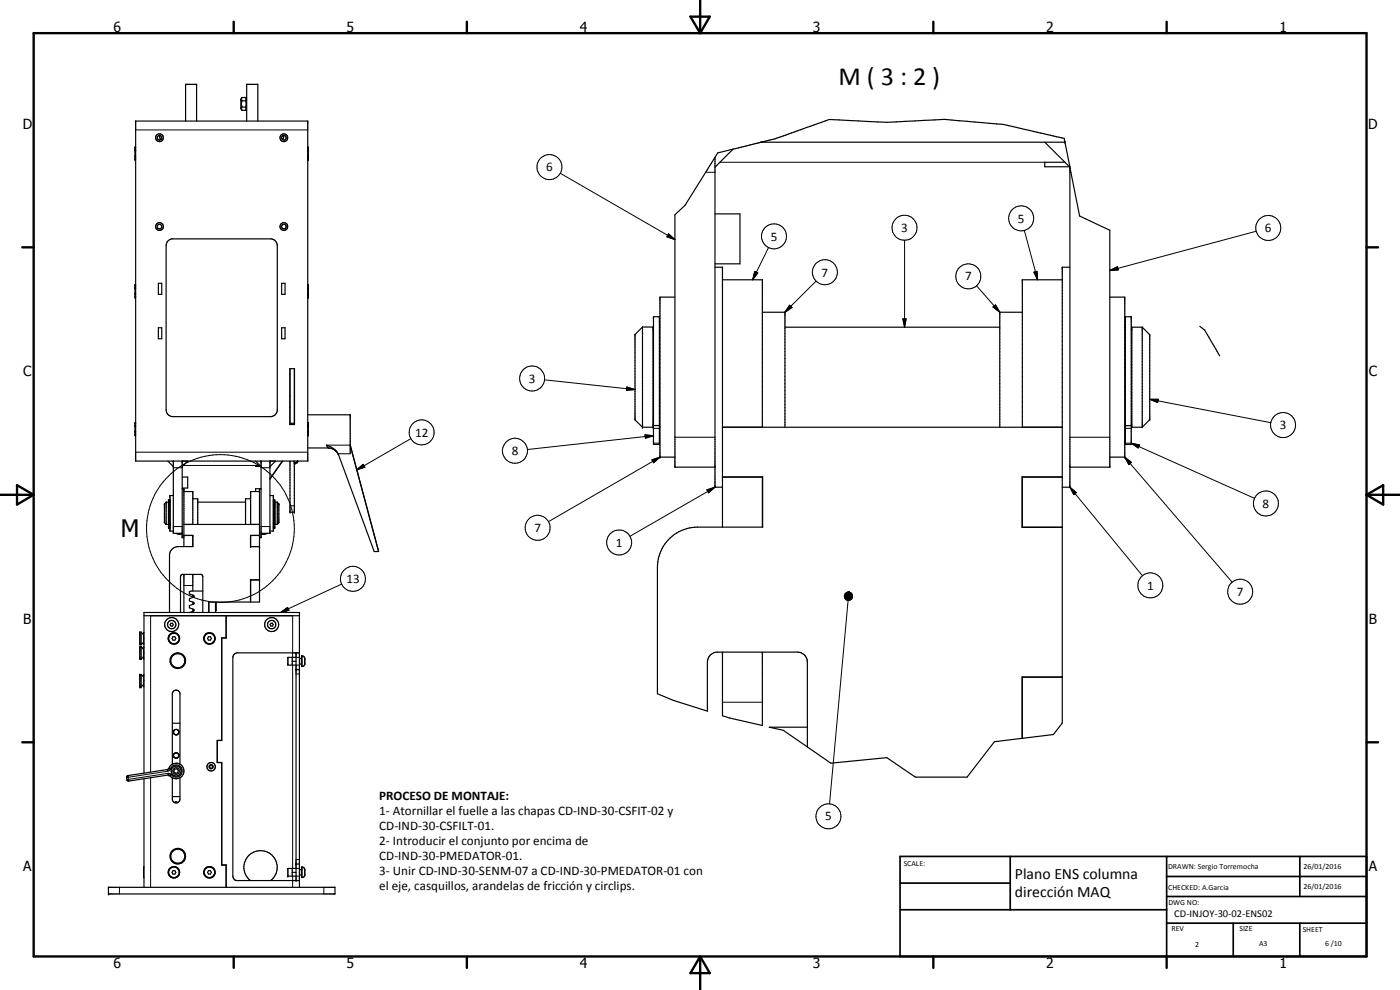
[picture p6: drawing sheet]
<svg xmlns="http://www.w3.org/2000/svg" width="420mm" height="297mm" viewBox="0 0 420 297" stroke-linecap="round" stroke-linejoin="round" font-family="sans-serif">
<g fill="none" stroke="#000" stroke-width=".35">
<path d="M40.7 36.3h51.7v102h-51.7zM55.7 36.3v-11h3.3v11M72.6 29.3l-.3 .4v2.9l.3 .5M72.6 30.2l-.1 .7 .1 1.2M72.6 29.3l-.1 .3 .1 .6M72.6 32.1l-.1 .4 .1 .6M72.6 29.3h1.1M72.6 30.2h1.1M72.6 32.1h1.1M72.6 33.1h1.1M73.7 29.3l.2 .3-.2 .6M73.7 30.2l.2 .7-.2 1.2"/>
<path d="M73.7 32.1l.2 .4-.2 .6M73.7 29.3l.3 .4M74 36.3v-11h3.4v11M74 32.6l-.3 .5M40.5 46.7l.2 .1M40.5 44.9h.1M40.5 45.3h.2M40.6 44.2v3.6M40.6 45l.1 .1M40.6 44.2l.1 .1M40.7 46.9l-.2 .2M40.7 47.7l-.1 .1"/>
<path d="M48 40.6v.7l.3 .5M85.1 40.6v.7l-.4 .5M92.4 44.3l.1-.1v3.6l-.1-.1M92.4 46.8h.1M92.4 46.9v.1M92.4 45v.2M92.4 46.8v.2M92.4 47l.1 .1M92.4 45.2l.1 .1M92.4 45v.1M92.4 45.2v.1M92.5 46.7l-.1 .1"/>
<path d="M92.5 44.9l-.1 .1M214.6 47.2l-9 14.4-3 2.8v75.8h12M214.6 47.2v99h2.2M220 44.7l-5.4 5.5M220 44.7l-4.6 1.2-.8 1.3M228.5 42.7l.2-.1a109.8 109.8 0 0 0 15.6-5.1l4.6-1.6 5.8 .3a158.7 158.7 0 0 0 25.7-.2l3-.2 9.1 .8a72.5 72.5 0 0 1 17.6 2.8l9.3 2.1 .2 1.2M313.6 42.7l7.5 7.5M319.6 48.7h-6v1.3h7.4M319.6 42.7h-91.2l-8.4 2M319.6 42.7l1.5 7.3M321.1 50l2.9 14.8 9.1 4.3v71.1h-12M321.1 50v96.2h-2.3"/>
<path d="M50.3 72.4l1.2-.7h30.1a2.2 2.2 0 0 1 1.6 2v49.3a2.09 2.09 0 0 1-2 2h-29.4a2 2 0 0 1-1.9-2v-49.3zM214.6 64.2h7.5v15h-7.5M40.5 88.1h.1M40.5 88.4h.1M40.5 86.6h.1M40.5 86.2h.1M40.6 85.5v3.7M40.6 86.5l.1 .1M40.6 86.3l.1 .1M40.6 85.5l.1 .1M40.7 88.1h-.1M40.7 89l-.1 .2"/>
<path d="M40.7 88.3h-.1M47.5 85h1v3.3h-1zM47.5 98.3h1v3.3h-1zM84.5 85h1v3.3h-1zM84.5 98.3h1v3.3h-1zM92.4 85.6l.1-.1v3.7l-.1-.2M92.4 88.1h.1M92.4 88.3h.1M92.4 86.3v.2M92.4 88.1v.2M92.4 88.3l.1 .1M92.4 86.5l.1 .1"/>
<path d="M92.4 86.3v.1M92.4 86.5v.1M92.5 88.1h-.1M92.5 86.2l-.1 .1M192.8 98.1h3.2v30.1h-3.2M192.8 98.1v30.1M192.8 98.1l-2.2 2.3v25.6l2.2 2.2M196 98.9h.1M196.1 95h1.8v38.3h-1.8zM197.9 98.2h.2M202.6 89.2h-4.5v48h4.5M214.6 80.2h2.2v78"/>
<path d="M216.8 83.9h12v44.3M228.8 93.7h6.8v34.5M235.6 98.2h64.4M306.8 93.7h-6.8v34.5M318.8 83.9h-12v44.3M321.1 80.2h-2.3v136.8l-2.7 3.4-9.3 1.1v-18.4M333.1 89.2h4.5v48h-4.5M337.6 98.2h.1M337.7 95h1.8v38.3h-1.8zM339.5 98.9h.2M342.8 98.2h-3.1v30h3.1M342.8 98.2l2.2 2.2v25.5l-2.2 2.3"/>
<path d="M342.8 98.2v30M360.1 97.9l1.5 1.2 4.4 7.7M87 110.6h1.4v16.8h-1.4zM87 118.9h.1M87 112.2h.1M87 110.6v16.8M88.3 110.6v16.8M40.5 127.6l.2 .2M40.5 129.8h.1M40.5 129.4h.2M40.6 126.9v3.6M40.6 126.9l.1 .1"/>
<path d="M40.7 127.9h-.2M40.7 130.3l-.1 .2M40.7 129.6l-.1 .1M50.4 138.3l1.6 1.7M52 138.3v21.7h2.7M54.7 138.3v23h.5M56.3 138.3l-1.6 1.7M76.7 138.3l1.6 1.7M78 139.7h-1.3v.3h1.6M78.3 138.3v23h-.4M81 138.3v21.7h-2.7M82.7 138.3l-1.7 1.7"/>
<path d="M84.7 138.3l-3.7 5.3M84.8 138.3l-3.8 5.5M87 122.2h.1M87 138.3v15.4h1.3v-15.4M87 127h1.3M88.3 124.3l.1 .1M88.3 126h.1M88.7 139l-.4 .3M88.7 138.9v.1M88.8 138.9h.1M89.1 138.6h.1M89.1 138.6l-.4 .3"/>
<path d="M89.2 138.5l-.1 .1M89.2 138.5h.1M89.3 138.4l-.1 .1M89.3 138.3v.1M92.4 134.4l6.9 .1 1 .4 .9 .8M92.4 124.5h12.7v11.6M92.4 127l.1-.1v3.6l-.1-.2M92.4 127.9h.1M92.4 129.4v.1M92.4 129.6v.1M92.4 127.6v.3M92.4 129.5v.2"/>
<path d="M92.4 129.7l.1 .1M92.4 127.6v.2M92.5 129.4l-.1 .1M92.5 127.6h-.1M97.9 133.6l1.6 .6 1.3 1M100.7 135.3l.4 .3M101.1 135.6l.4 .6M101.2 135.7l.3 .4M101.5 136.1l10.8 29.4h1.3M101.5 136.2v.1M105.1 133.5l8.5 32M196 127.4h.1"/>
<path d="M196.1 127.7h1.8M197.9 128.2h.2M216.8 128.2h102M337.6 128.2h.1M337.7 127.7h1.8M339.5 127.4h.2M49.9 157.4h.7M49.9 150.7v6.7M49.9 150.7l-.6 .5v5.6l.6 .6M49.9 150.7h.7M50.6 157.2h.4M51 150h-.4v8.5h.4"/>
<path d="M52 148.7h-1v10.6h1M54.7 146.7h.5v17.3M54.7 143.1h1.6v3.3h-1.6M55.2 157.4h22.7M55.2 147.5h2.7v9.9M57.9 149.6h1.4v7.8M59.3 150.7h14.4M75.2 149.6h-1.5v7.8M77.9 147.5h-2.7v9.9M78.3 146.7h-.4v33.9h-15.3v3.2M78.3 146.6h-1.6v.9M81 148.7h1v10.6h-1"/>
<path d="M82 157.4h.1M82 150.7h.1M82.1 157.2h.4M82.1 150h.4v8.5h-.4zM82.5 157.1h.1M82.5 150.8h.1M83.2 150.7h-.7v6.7h.7M83.2 150.7v6.7M83.2 150.7l.5 .5v5.6l-.5 .6M216.8 143.2h12M216.8 143.1h12.1v15.1h-19.6a12.1 12.1 0 0 0-12 12v38l4.8 1.9 10.2 3.3v-14.7a3 3 0 0 1 3-3h24a3 3 0 0 1 3 3v25.4M228.8 143.1v15.1"/>
<path d="M306.8 143.2h12M306.8 158.2h12M306.8 143.1v15.1M318.8 143.1h-12.1v15.1h12.1M52.9 160l.6 .3h1.2M55.2 160.7h2.7v3.3h-4.7l-1.4 .6-.8 1.3-.1 17.9M55.2 172.3v11.5M57.9 172.3v5M57.9 178.6v.6M60.9 177.3l-4.1 .2v.7l1.4 .5-.2 .5-1.2 .4v.7l1.4 .5-.1 .4-1.3 .5v.7l1.2 .4 .2 .5-1.2 .5M77.9 174h-2.7v6.6M77.9 160.7h-2.7v3.3h2.7"/>
<path d="M80.1 160l-.8 .3h-1M113.6 165.3v.2M42.3 189.7h-.4v3.8h.4M42.3 194h-.4v3.8h.4M42.3 189.7v3.8M42.3 194v3.8M42.3 189.7l.8 .7M42.3 194l.8 .8M43.1 195.9h.1M43.1 191.6h.1M43.1 192.7l-.8 .8M43.1 197l-.8 .8"/>
<path d="M43.2 184.7h46.7M43.2 189.9l-.1-.2v3.7l.1-.1M43.2 194.2l-.1-.1v3.6l.1-.1M51.3 187h.5l.2 .4-.2 .4h-.5l-.3-.4zM51.9 191.1h.6l.3 .5-.3 .5h-.6l-.3-.5zM54.2 183.8v-10.8l.5-.7h5.7l.4 .4 .1 11.1M57.9 180.6v.8M57.9 182.8v.6M62.6 191.1h.5l.3 .5-.3 .5h-.5l-.3-.5zM64.7 180.6v3.2M64.8 180.6v2.6h-.1M67.8 184.7v6.7"/>
<path d="M67.9 184.7v6.7h-1.4v30.8h-1.3v6.6h1.3M81.3 187h.5l.2 .4-.2 .4h-.5l-.2-.4zM87.7 197.2v2.4M87.7 198.4h1.1M88.8 195.9v68.3M88.8 197.2h-2.4v2.4h2.4M89.9 195.9h-18.7l-.7 .2-.6 1.1v65.9l.6 .9 .4 .2h19M89.9 199.2l.6 .1M89.9 197.6h.6M90.5 196.8l.7 .2 .3 .6-.1 1.8-.4 .5-.4 .1zM90.5 197.5v.1M216.8 195.7v19.1l12 2.9v-22"/>
<path d="M42.3 202.4h-.4v3.7h.4M42.3 202.4v3.7M42.3 202.4l.8 .7M43.1 204.2h.1M43.1 205.4l-.8 .7M43.2 202.5l-.1-.1v3.6l.1-.1M51.7 217h2.3M52.4 218.9a.82 .82 0 0 0-.3 1.2 .82 .82 0 0 0 1.1 .3M52.8 218.9h-.2M53.2 218.9l.3 .3M53.3 218.9a.81 .81 0 0 0-1.2 .5 .81 .81 0 0 0 .7 1.1M53.3 218.9l.3 .3"/>
<path d="M53.5 219.2l.1 .3M53.6 219.5v.4M53.7 219.5v.4M53.7 219.9l-.2 .2M88.8 200.9h1.1M306.8 203.2h12M318.8 203.1h-12.1v18.4l-8.3 1-8.2 10.7h-15.5l-8.6-5.9-16.8 1.7-14.2-9.9-4.2-.9h11.4M43.2 231.9v-48.1h46.7v82.4M43.2 233.7v32.5M51.7 229.3v-21.4a1.18 1.18 0 0 1 1.2-.8 1.18 1.18 0 0 1 1.1 .8v21.4M51.7 233.3v6.7l.7 .8M51.7 239h2.3"/>
<path d="M52.1 226.9l.2 .3M52.1 226.4v.5M52.3 227.2l.2 .2M52.3 226.1l-.2 .3M52.4 230.8l.7-.1 .4 .5-.2 .7-.7 .1-.5-.6zM52.4 227.4l.5 .1M52.4 226h.9M52.5 227.4l.4 .1M52.5 226l-.2 .1M52.5 226h.8M53.1 227.4l-.2 .1M53.3 226l.4 .6"/>
<path d="M53.3 226l.3 .2M53.3 227.3l-.2 .2M53.5 220.1l-.3 .3M53.6 220.1l-.3 .3M53.7 226.4l-.1 .7-.3 .3M53.7 226.7l-.2 .5M54 233.3v6.7l-.6 .8h-1M54 229.3a2.32 2.32 0 0 1 0 4M54 229.3a2.51 2.51 0 0 0-3.5 1.5l-12.1 1.9-.4 .4 .1 .8 .1 .3 .4 .2 12.2-1.8a2.52 2.52 0 0 0 3.2 .7M62.9 229.8l.5-.2 .4 .2v.5l-.4 .2-.5-.2zM65.2 228.8h1.3v30.8h1.3v6.6M52.6 240.7l-.2 .1"/>
<path d="M52.9 240.7l.4 .1M52.9 240.7h-.3M66.5 259.5h1.4v6.7M88.8 259.2h1.1M32.5 266.2h68v2h-68zM43.2 260.1v3.2M51.9 261.2h.6l.3 .5-.3 .6h-.6l-.3-.6zM62.6 261.2h.5l.3 .5-.3 .6h-.5l-.3-.6zM75.2 264.2a5 5 0 0 1-.7-7.3 5 5 0 0 1 7.4 0 5 5 0 0 1-.7 7.3M87.7 260.6v2.3M87.7 261.7h1.1M88.8 260.6h-2.4v2.3h2.4"/>
<path d="M89.9 262.6h.6M89.9 260.9h.6M90.5 260.1l.7 .3 .3 .5-.1 1.8-.8 .6zM90.5 260.9h.1"/>
<circle cx="47.9" cy="41.3" r="1.18"/>
<circle cx="47.9" cy="41.3" r=".69"/>
<circle cx="85.2" cy="41.3" r="1.18"/>
<circle cx="85.2" cy="41.3" r=".71"/>
<circle cx="47.8" cy="68" r="1.16"/>
<circle cx="47.9" cy="68" r=".69"/>
<circle cx="85.2" cy="68" r="1.15"/>
<circle cx="85.2" cy="68" r=".71"/>
<circle cx="51.5" cy="187.4" r="1.26"/>
<circle cx="51.6" cy="187.4" r="2.1"/>
<circle cx="52.2" cy="191.6" r="1.74"/>
<circle cx="52.2" cy="191.6" r="1.57"/>
<circle cx="53.4" cy="198.2" r="2.34"/>
<circle cx="53.4" cy="198.2" r="2.14"/>
<circle cx="62.8" cy="191.6" r="1.74"/>
<circle cx="62.9" cy="191.6" r="1.57"/>
<circle cx="81.5" cy="187.4" r="1.25"/>
<circle cx="81.5" cy="187.4" r="2.1"/>
<circle cx="52.9" cy="231.3" r="1.5"/>
<circle cx="63.4" cy="230.1" r="1.26"/>
<circle cx="53.3" cy="256.9" r="2.12"/>
<circle cx="53.4" cy="256.9" r="2.34"/>
<circle cx="52.2" cy="261.7" r="1.73"/>
<circle cx="52.2" cy="261.7" r="1.58"/>
<circle cx="62.9" cy="261.7" r="1.72"/>
<circle cx="62.9" cy="261.7" r="1.58"/>
</g>
<g fill="#000">
<circle cx="55.7" cy="25.3" r=".18"/>
<circle cx="59" cy="25.3" r=".18"/>
<circle cx="72.3" cy="29.7" r=".18"/>
<circle cx="40.5" cy="47.8" r=".18"/>
<circle cx="40.5" cy="44.2" r=".18"/>
<circle cx="40.6" cy="47.8" r=".18"/>
<circle cx="40.6" cy="44.2" r=".18"/>
<circle cx="92.4" cy="44.2" r=".18"/>
<circle cx="92.4" cy="47.8" r=".18"/>
<circle cx="92.5" cy="44.2" r=".18"/>
<circle cx="92.5" cy="45.3" r=".18"/>
<circle cx="92.5" cy="47.1" r=".18"/>
<circle cx="92.5" cy="44.9" r=".18"/>
<circle cx="92.5" cy="47.8" r=".18"/>
<circle cx="92.5" cy="46.7" r=".18"/>
<circle cx="319.6" cy="42.7" r=".18"/>
<circle cx="40.5" cy="89.2" r=".18"/>
<circle cx="40.5" cy="85.5" r=".18"/>
<circle cx="40.6" cy="85.5" r=".18"/>
<circle cx="40.6" cy="89.2" r=".18"/>
<circle cx="92.4" cy="89.2" r=".18"/>
<circle cx="92.4" cy="85.5" r=".18"/>
<circle cx="92.5" cy="89.2" r=".18"/>
<circle cx="92.5" cy="86.2" r=".18"/>
<circle cx="92.5" cy="86.6" r=".18"/>
<circle cx="92.5" cy="85.5" r=".18"/>
<circle cx="92.5" cy="88.4" r=".18"/>
<circle cx="92.5" cy="88.1" r=".18"/>
<circle cx="196.1" cy="95" r=".18"/>
<circle cx="197.9" cy="95" r=".18"/>
<circle cx="216.8" cy="80.2" r=".18"/>
<circle cx="228.8" cy="83.9" r=".18"/>
<circle cx="306.8" cy="83.9" r=".18"/>
<circle cx="318.8" cy="80.2" r=".18"/>
<circle cx="337.7" cy="95" r=".18"/>
<circle cx="339.5" cy="95" r=".18"/>
<circle cx="40.5" cy="130.5" r=".18"/>
<circle cx="40.5" cy="126.9" r=".18"/>
<circle cx="40.6" cy="126.9" r=".18"/>
<circle cx="40.6" cy="130.5" r=".18"/>
<circle cx="52" cy="138.3" r=".18"/>
<circle cx="54.7" cy="138.3" r=".18"/>
<circle cx="78.3" cy="138.3" r=".18"/>
<circle cx="81" cy="138.3" r=".18"/>
<circle cx="88.3" cy="138.3" r=".18"/>
<circle cx="89.1" cy="138.6" r=".18"/>
<circle cx="89.2" cy="138.5" r=".18"/>
<circle cx="89.2" cy="138.4" r=".18"/>
<circle cx="89.3" cy="138.4" r=".18"/>
<circle cx="89.4" cy="138.3" r=".18"/>
<circle cx="92.4" cy="130.5" r=".18"/>
<circle cx="92.4" cy="126.9" r=".18"/>
<circle cx="92.5" cy="130.5" r=".18"/>
<circle cx="92.5" cy="129.4" r=".18"/>
<circle cx="92.5" cy="127.6" r=".18"/>
<circle cx="92.5" cy="129.8" r=".18"/>
<circle cx="92.5" cy="126.9" r=".18"/>
<circle cx="92.5" cy="127.9" r=".18"/>
<circle cx="105.1" cy="124.5" r=".18"/>
<circle cx="192.8" cy="128.2" r=".18"/>
<circle cx="196" cy="128.2" r=".18"/>
<circle cx="198.1" cy="137.2" r=".18"/>
<circle cx="337.6" cy="137.2" r=".18"/>
<circle cx="345" cy="125.9" r=".18"/>
<circle cx="49.3" cy="151.2" r=".18"/>
<circle cx="49.9" cy="150.7" r=".18"/>
<circle cx="50.6" cy="150.8" r=".18"/>
<circle cx="50.6" cy="150.7" r=".18"/>
<circle cx="50.6" cy="150" r=".18"/>
<circle cx="50.6" cy="157.1" r=".18"/>
<circle cx="51" cy="150.7" r=".18"/>
<circle cx="51" cy="150" r=".18"/>
<circle cx="51" cy="157.4" r=".18"/>
<circle cx="55.2" cy="146.7" r=".18"/>
<circle cx="77.9" cy="146.7" r=".18"/>
<circle cx="82.1" cy="150" r=".18"/>
<circle cx="82.5" cy="150" r=".18"/>
<circle cx="83.7" cy="151.2" r=".18"/>
<circle cx="87" cy="153.7" r=".18"/>
<circle cx="88.3" cy="153.7" r=".18"/>
<circle cx="55.2" cy="160.7" r=".18"/>
<circle cx="57.9" cy="160.7" r=".18"/>
<circle cx="75.2" cy="164" r=".18"/>
<circle cx="75.2" cy="174" r=".18"/>
<circle cx="75.2" cy="160.7" r=".18"/>
<circle cx="77.9" cy="160.7" r=".18"/>
<circle cx="77.9" cy="174" r=".18"/>
<circle cx="77.9" cy="164" r=".18"/>
<circle cx="91.5" cy="197.6" r=".18"/>
<circle cx="91.5" cy="199.2" r=".18"/>
<circle cx="41.9" cy="206.1" r=".18"/>
<circle cx="41.9" cy="202.4" r=".18"/>
<circle cx="42.3" cy="206.1" r=".18"/>
<circle cx="42.3" cy="202.4" r=".18"/>
<circle cx="88.8" cy="200.9" r=".18"/>
<circle cx="89.9" cy="200.9" r=".18"/>
<circle cx="88.8" cy="259.2" r=".18"/>
<circle cx="89.9" cy="259.2" r=".18"/>
<circle cx="32.5" cy="268.2" r=".18"/>
<circle cx="32.5" cy="266.2" r=".18"/>
<circle cx="86.4" cy="262.9" r=".18"/>
<circle cx="88.8" cy="264.2" r=".18"/>
<circle cx="89.9" cy="264.2" r=".18"/>
<circle cx="90.5" cy="260.9" r=".18"/>
<circle cx="91.5" cy="262.5" r=".18"/>
</g>
<g fill="none" stroke="#000" stroke-width=".3">
<path d="M40.7 39h51.7M168.1 52l34.5 19.9M211.8 51.7h2.8M216.1 48.7h97.5M321.1 51.7h.3M200.6 70.2l2 1.7-2.5-.9zM230.7 74.3l-4.8 9.6M271.5 72.1v26.1M307.4 69.1l4 14.8M377 69.4l-43.9 11.8M226.5 81.4l.9 .5-1.5 2zM237 91.6l.7 .6-2.1 1.5z"/>
<path d="M244.9 84.3l-9.3 9.4M271 95.7h.9l-.4 2.5zM293.1 85.7l6.9 8M298 92.1l.8-.6 1.2 2.2zM310.3 81.7l.9-.3 .2 2.5zM333.1 81.2l2.3-1.2 .2 1zM163.4 114l27.2 2.9M188.1 116.1l2.5 .8-2.6 .2zM345 119.8h2.6l-.2 1zM345 119.8l36.4 7M40.7 135.7h51.7M55 139.7h21.7"/>
<path d="M98.5 134.4h.1M101.5 136.1h3.6M105.1 133.6h-7.2l.6 .8M123.3 131.6l-16.3 9.4M193.6 130.5l2.5 .2-2.4 .8zM195.7 138l2.4-.8-1.9 1.7zM196.1 128.5h1.8M196.1 133h1.8M196.1 130.7l-37.8 4.2M198.1 137.2l-33.5 19.3M202.6 131.2h12M321.1 131.2h12"/>
<path d="M337.6 137.2l1.9 1.5-.7 .7zM337.6 137.2l32.2 37.5M337.7 128.5h1.8M337.7 133h1.8M339.5 133l2.5 .5-.4 .9zM339.5 133l37 16.5M50.6 157.4h.4M50.6 158.4h.4M52 140.3h2.7M52 158h2.7M78.3 140.3h2.7M78.3 158h2.7"/>
<path d="M82.1 157.4h.4M82.1 158.4h.4M87 151.8h1.3M107 141l2-1.7 .5 .9zM212.2 147l2.4-.8-2 1.7zM214.6 146.2l-25.6 14.7M321.1 146.2l1.9 1.6-.7 .6zM321.1 146.2l21.7 26.5M55.2 175.7h2.7M102.5 175.3l-18.3 8.5M253.4 178.7l1.4-1-1.4 1.3zM253.4 179l1.4-1.3-1.4 1.6z"/>
<path d="M253.4 178.5l1.4-.8-1.4 1zM253.6 178.2l1.2-.5zM253.6 178.2l1.2-.5-1.4 .8zM253.9 177.8l.9-.1zM253.9 177.8l.9-.1-1 .4zM254.2 177.7h.6zM254.8 177.7l-1.3 1.8-.1-.2zM254.8 177.7l-1.1 2-.2-.2zM254.8 177.7l-.9 2.2-.2-.2zM254.8 177.7l-.7 2.4-.2-.2zM254.8 177.7l-.4 2.4h-.3zM254.8 177.7l-.1 2.5-.3-.1z"/>
<path d="M254.8 177.7l.1 2.4-.2 .1zM254.8 177.7l.4 2.3-.3 .1zM254.8 177.7l.6 2.2-.2 .1zM254.8 177.7l.8 2-.2 .2zM254.8 177.7l.9 1.8-.1 .2zM254.8 177.7l1.1 1.5-.2 .3zM254.8 177.7l1.1 1.5zM254.8 177.7l1.1 1v.3zM254.8 177.7l1 .7 .1 .3zM254.8 177.7l1 .7zM254.8 177.7l.8 .5zM254.8 177.7l.7 .3z"/>
<path d="M254.8 177.7l.5 .1zM254.8 177.7h.2zM254.8 177.7v2.5M45.2 184.7v46.9M84.2 183.8l2.1-1.6 .4 .9zM87.8 184.7v12.5M87.8 199.6v61M88.8 199.6h1.1M88.8 197.2h1.1M90.5 197.6v1.6M90.6 196.8v3.2M254.5 180.2l-5.5 61"/>
<path d="M88.8 202.2h1.1M216.8 210.7h12M38 233.3h.1M38.4 232.7h.1M38.4 232.7l.1 .5M38.5 233.2l-.5 .1M38.5 233.2l.1 .6M38.6 233.8v.6M38.6 233.8l-.5 .1M45.2 233.3v32.9M50.2 230.9l.1 .1M50.2 230.9h.1"/>
<path d="M50.3 231v.4M50.3 231.4l-11.8 1.8M50.4 232l1 .4M50.4 232l.1 .5M50.4 232l-11.8 1.8M50.5 232.5h.1M50.7 230.5h.1M50.7 230.5v.1M50.7 230.6l.4 .1M51 232.7h.1M51.1 230.7a1.84 1.84 0 0 1 2.7-1 1.84 1.84 0 0 1 .4 2.9 1.84 1.84 0 0 1-2.8-.2M51.1 230.7l-.2 .4-.6 .3"/>
<path d="M51.4 232.4l-.4 .3M88.8 257.9h1.1M35.8 266.2v2M87.8 262.9v3.3M88.8 262.9h1.1M88.8 260.6h1.1M90.5 260.9h.1M90.5 262.6h.1M90.5 260.9v1.7M90.6 260.1v3.2M97.2 266.2v2"/>
<circle cx="164.9" cy="50.1" r="3.7"/>
<circle cx="232.3" cy="70.9" r="3.7"/>
<circle cx="271.5" cy="68.3" r="3.8"/>
<circle cx="306.5" cy="65.5" r="3.8"/>
<circle cx="380.6" cy="68.4" r="3.7"/>
<circle cx="247.6" cy="81.7" r="3.8"/>
<circle cx="290.6" cy="82.9" r="3.8"/>
<circle cx="159.7" cy="113.6" r="3.7"/>
<circle cx="126.5" cy="129.7" r="3.7"/>
<circle cx="154.6" cy="135.3" r="3.7"/>
<circle cx="385.1" cy="127.5" r="3.7"/>
<circle cx="66.1" cy="158.6" r="22.2"/>
<circle cx="161.3" cy="158.4" r="3.8"/>
<circle cx="379.9" cy="151.1" r="3.8"/>
<circle cx="105.9" cy="173.7" r="3.7"/>
<circle cx="185.8" cy="162.8" r="3.7"/>
<circle cx="345.2" cy="175.6" r="3.7"/>
<circle cx="372.2" cy="177.6" r="3.7"/>
<circle cx="52.9" cy="231.3" r="1"/>
<circle cx="63.3" cy="230.1" r=".64"/>
<circle cx="248.6" cy="244.9" r="3.7"/>
</g>
<g fill="none" stroke="#000" stroke-width=".71">
<path d="M10.1 9.9h400v277.1h-400zM70.1 6.5v3.4M140.1 6.5v3.4M207.2 5h5.8l-2.9 4.9zM210.1 0v9.9M280.1 6.5v3.4M350.1 6.5v3.4M6.7 74.2h3.4M410.1 74.2h3.5M.1 148.5h10M5.1 145.6l5 2.9-5 2.9zM410.1 148.5h10"/>
<path d="M410.1 148.5l5-2.9v5.8zM6.7 222.7h3.4M410.1 222.7h3.5M70.1 287v3.4M140.1 287v3.4M210.1 287v10M210.1 287l2.9 5h-5.8zM280.1 287v3.4M350.1 287v3.4"/>
</g>
<path d="M270.1 257h140v30h-140zM303.2 257v16M350.1 257v30M390.1 257v12M270.1 265h33.1M270.1 273h80M350.1 277h60M350.1 269h60M350.1 263h60M370.1 277v10M390.1 277v10" fill="none" stroke="#000" stroke-width=".51"/>
<g fill="#000">
<path d="M200.6 70.2l2 1.7-2.5-.9zM226.5 81.4l.9 .5-1.5 2zM237 91.6l.7 .6-2.1 1.5zM271 95.7h.9l-.4 2.5zM298 92.1l.8-.6 1.2 2.2zM310.3 81.7l.9-.3 .2 2.5zM333.1 81.2l2.3-1.2 .2 1zM188.1 116.1l2.5 .8-2.6 .2zM345 119.8h2.6l-.2 1zM107 141l2-1.7 .5 .9zM193.6 130.5l2.5 .2-2.4 .8zM195.7 138l2.4-.8-1.9 1.7z"/>
<path d="M337.6 137.2l1.9 1.5-.7 .7zM339.5 133l2.5 .5-.4 .9zM212.2 147l2.4-.8-2 1.7zM321.1 146.2l1.9 1.6-.7 .6zM254.2 177.7h.6zM253.9 177.8l.9-.1zM253.9 177.8l.9-.1-1 .4zM253.6 178.2l1.2-.5zM253.6 178.2l1.2-.5-1.4 .8zM253.4 178.5l1.4-.8-1.4 1zM253.4 178.7l1.4-1-1.4 1.3zM253.4 179l1.4-1.3-1.4 1.6z"/>
<path d="M254.8 177.7l-1.3 1.8-.1-.2zM254.8 177.7l-1.1 2-.2-.2zM254.8 177.7l-.9 2.2-.2-.2zM254.8 177.7l-.7 2.4-.2-.2zM254.8 177.7l-.4 2.4h-.3zM254.8 177.7l.6 2.2-.2 .1zM254.8 177.7l.8 2-.2 .2zM254.8 177.7l.9 1.8-.1 .2zM254.8 177.7l1.1 1.5-.2 .3zM254.8 177.7l1.1 1.5zM254.8 177.7l1.1 1v.3zM254.8 177.7l1 .7 .1 .3z"/>
<path d="M254.8 177.7l1 .7zM254.8 177.7l.8 .5zM254.8 177.7l.7 .3zM254.8 177.7l.5 .1zM254.8 177.7h.2zM84.2 183.8l2.1-1.6 .4 .9z"/>
</g>
<path d="M254.6 177.7v2.5" fill="none" stroke="#000" stroke-width=".38"/>
<path d="M255 177.7v2.4" fill="none" stroke="#000" stroke-width=".42"/>
<text font-size="7.9" x="251.7" y="25.6">M ( 3 : 2 )</text>
<text font-size="7.2" x="36.2" y="161.2">M</text>
<g font-size="4.7">
<text x="304.6" y="263.7">Plano ENS columna</text>
<text x="304.6" y="269.1">dirección MAQ</text>
</g>
<g font-size="4.2">
<text x="34" y="9.6">6</text>
<text x="104" y="9.6">5</text>
<text x="174" y="9.6">4</text>
<text x="244" y="9.6">3</text>
<text x="314" y="9.6">2</text>
<text x="384" y="9.6">1</text>
<text x="6.8" y="38.7">D</text>
<text x="410.6" y="38.7">D</text>
<text x="7" y="112.9">C</text>
<text x="410.8" y="112.9">C</text>
<text x="7" y="187.1">B</text>
<text x="410.8" y="187.1">B</text>
<text x="7" y="261.4">A</text>
<text x="410.8" y="261.4">A</text>
<text x="34" y="290.4">6</text>
<text x="104" y="290.4">5</text>
<text x="174" y="290.4">4</text>
<text x="244" y="290.4">3</text>
<text x="314" y="290.4">2</text>
<text x="384" y="290.4">1</text>
</g>
<g font-size="3.9">
<text x="163.9" y="51.4">6</text>
<text x="270.5" y="69.6">3</text>
<text x="305.5" y="66.8">5</text>
<text x="379.6" y="69.7">6</text>
<text x="231.3" y="72.2">5</text>
<text x="246.6" y="83">7</text>
<text x="289.6" y="84.2">7</text>
<text x="158.7" y="114.9">3</text>
<text x="124.6" y="131.1">12</text>
<text x="384.1" y="128.8">3</text>
<text x="153.6" y="136.6">8</text>
<text x="378.9" y="152.3">8</text>
<text x="160.4" y="159.6">7</text>
<text x="184.9" y="164">1</text>
<text x="104" y="174.9">13</text>
<text x="344.2" y="176.9">1</text>
<text x="371.2" y="178.8">7</text>
<text x="113.8" y="240">PROCESO DE MONTAJE:</text>
<text x="113.8" y="244.5">1- Atornillar el fuelle a las chapas CD-IND-30-CSFIT-02 y</text>
<text x="113.8" y="249">CD-IND-30-CSFILT-01.</text>
<text x="247.6" y="246.2">5</text>
<text x="113.8" y="253.5">2- Introducir el conjunto por encima de</text>
<text x="113.8" y="258">CD-IND-30-PMEDATOR-01.</text>
<text x="113.8" y="262.6">3- Unir CD-IND-30-SENM-07 a CD-IND-30-PMEDATOR-01 con</text>
<text x="113.8" y="267">el eje, casquillos, arandelas de fricción y circlips.</text>
</g>
<text font-size="3.1" x="352.4" y="275.2">CD-INJOY-30-02-ENS02</text>
<g font-size="2.4">
<text x="271.2" y="259.7">SCALE:</text>
<text x="350.6" y="260.8">DRAWN: Sergio Torremocha</text>
<text x="391.2" y="260.6">26/01/2016</text>
<text x="350.6" y="267">CHECKED: A.Garcia</text>
<text x="391.2" y="266.7">26/01/2016</text>
<text x="350.6" y="271.4">DWG NO:</text>
<text x="351.6" y="279.3">REV</text>
<text x="372" y="279.4">SIZE</text>
<text x="391" y="279.6">SHEET</text>
<text x="358.7" y="284.1">2</text>
<text x="377.9" y="283.8">A3</text>
<text x="397.7" y="283.8">6 /10</text>
</g>
</svg>
